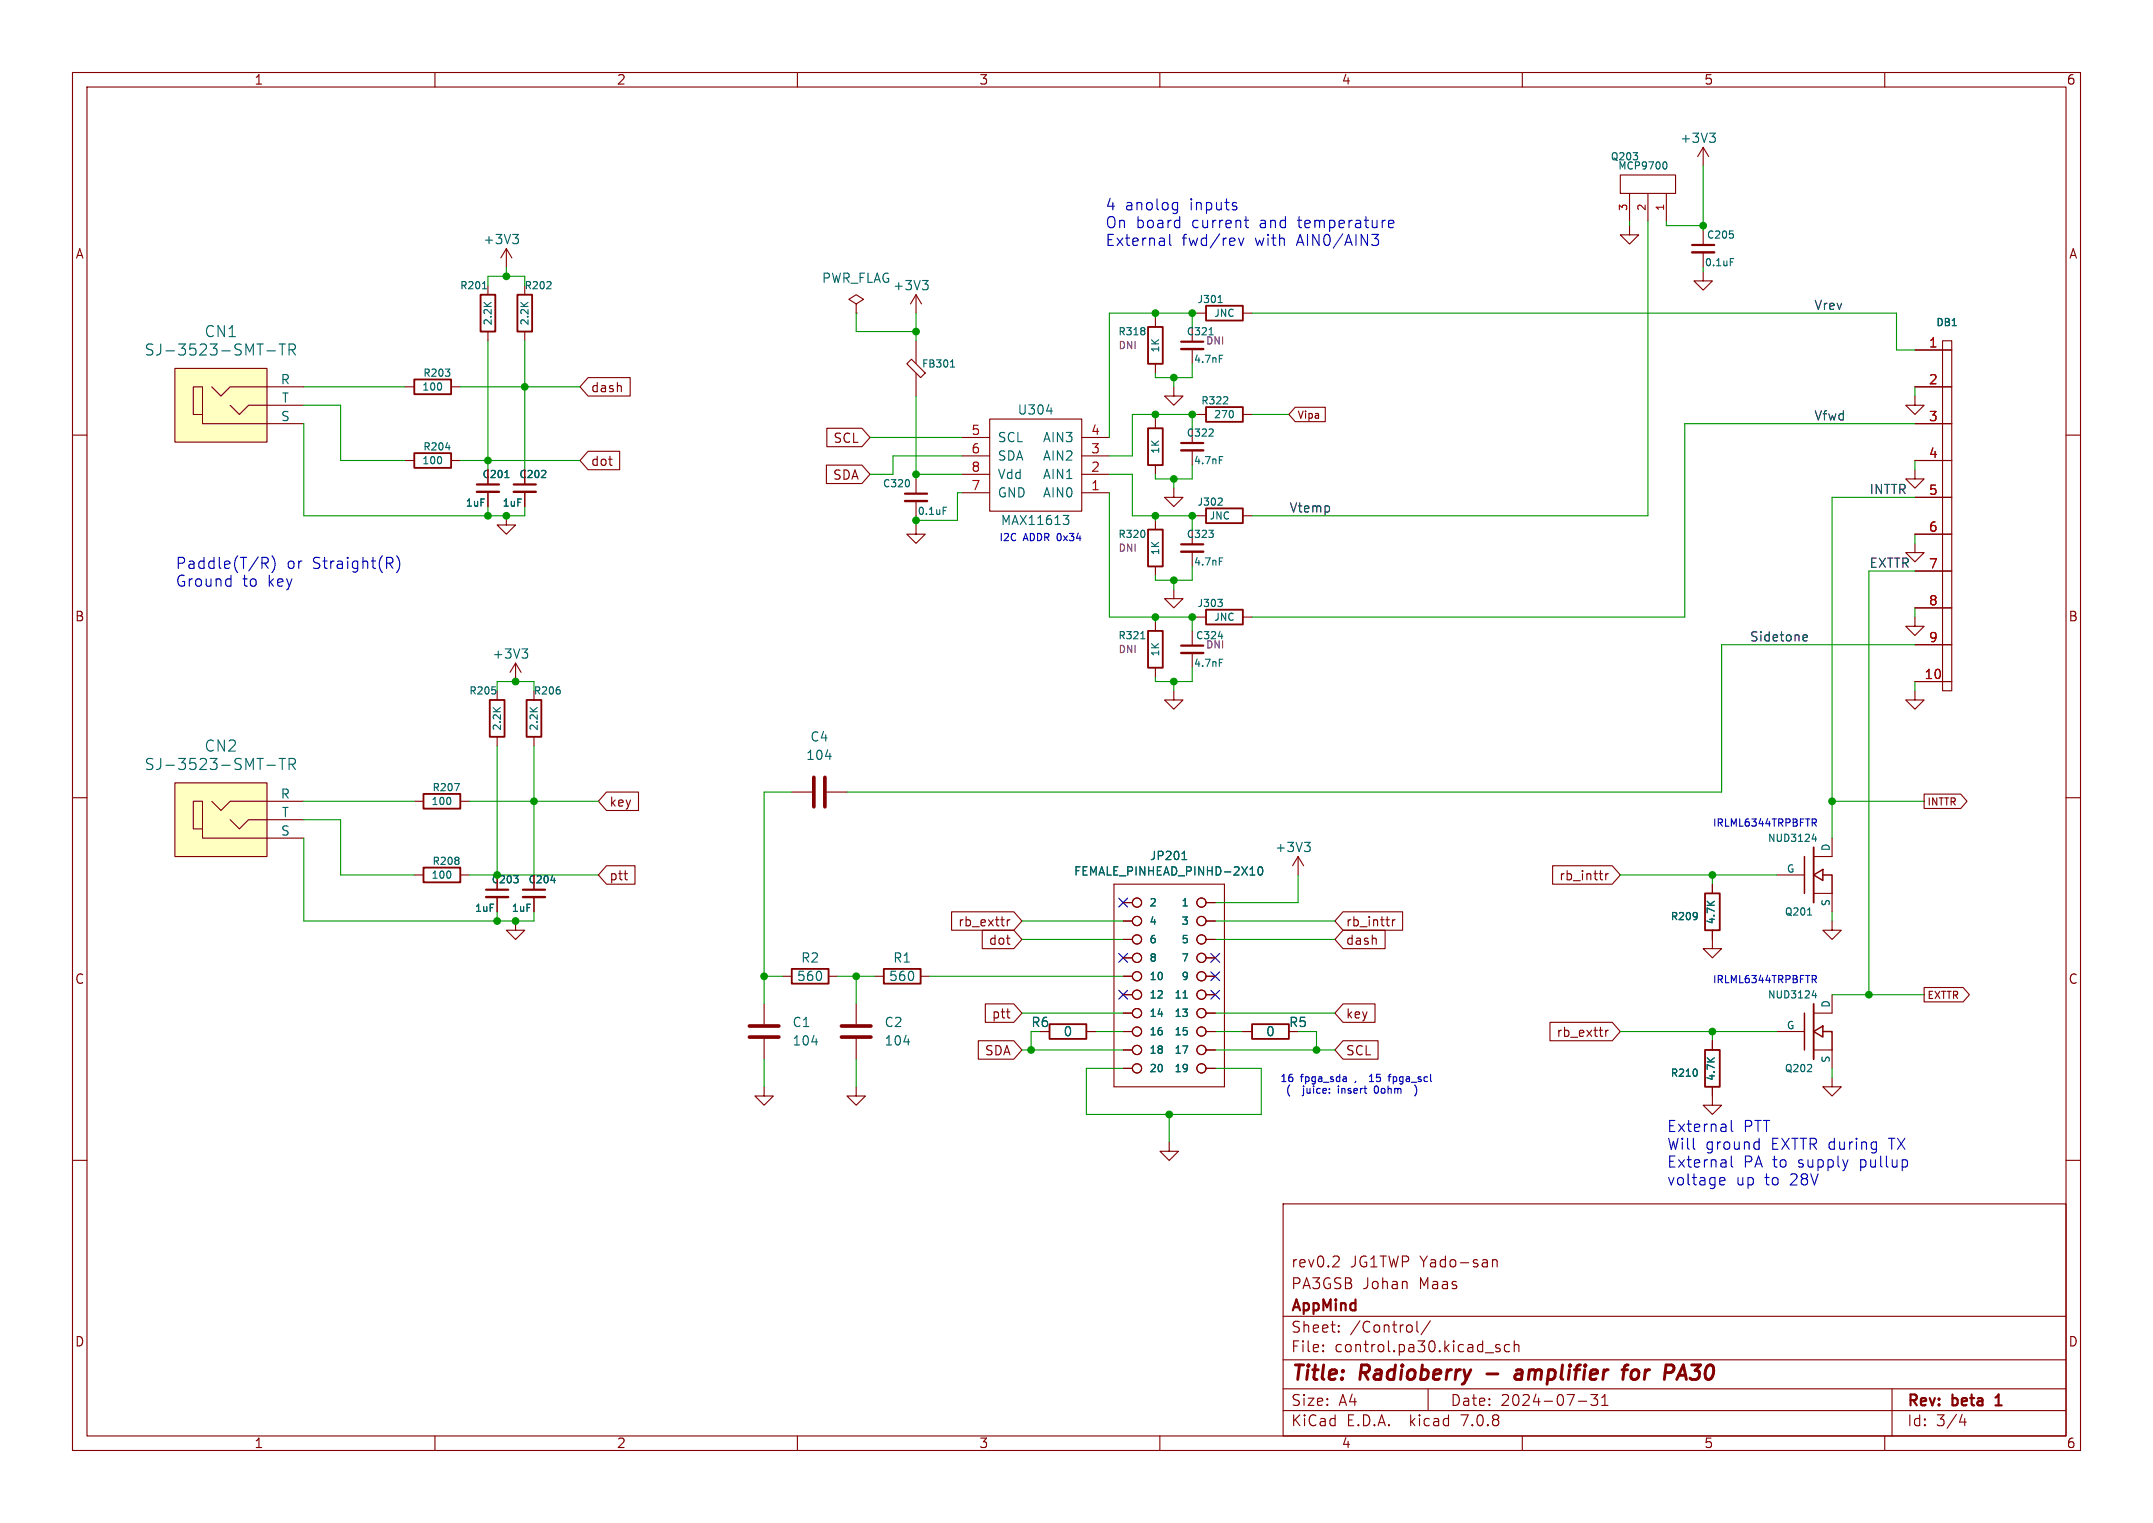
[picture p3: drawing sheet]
<svg xmlns="http://www.w3.org/2000/svg" width="297mm" height="210mm" viewBox="0 0 297 210" stroke-linecap="round" stroke-linejoin="round" font-family="sans-serif">
<g fill="none" stroke="#840000" stroke-width=".15">
<path d="M10 10h277v190h-277zM12 12h273v186h-273zM60 10v2M110 10v2M160 10v2M210 10v2M260 10v2M67.3 39.4v1.2M69.8 34.3l-.7 1.3M69.8 34.3v2.5M69.8 34.3l.8 1.3M72.4 39.4v1.2"/>
<path d="M223.5 24.1h7.6v2.6h-7.6zM224.8 31.1v1.3h-1.3l1.3 1.3 1.3-1.3h-1.3M224.8 26.7v3.8M227.3 26.7v3.8M229.9 26.7v3.8M234.9 37.5v1.2h-1.2l1.2 1.3 1.3-1.3h-1.3M234.9 20.3l-.7 1.3M234.9 20.3v2.6M234.9 31.8v2M234.9 34.8v2M234.9 20.3l.8 1.3M10 60h2"/>
<path d="M24.1 50.8h12.7v10.2h-12.7zM27.9 57.2h-1.2v-3.9h1.2v5.1h14M29.2 53.3l1.3 1.3 1.2-1.3h10.2M31.7 55.9l1.3 1.3 1.3-1.3h7.6M55.9 53.3h1.2M62.2 53.3h1.3M67.3 45.7v1.3M72.4 45.7v1.3M81.1 52.1h5.8v2.5h-5.8l-1.1-1.3zM114.1 59.1h4.8l1.1 1.2-1.1 1.3h-4.8zM118.1 41.9l1-.6-1-.7-1 .7 1 .6v1.3M118.1 43.2h.1"/>
<path d="M125.1 50.2l.6-.7 1.9 1.9-.6 .7zM126.4 40.6l-.8 1.3M126.4 40.6v2.6M126.4 47v3.1M126.4 51.5v3.1M126.4 40.6l.7 1.3M136.5 57.8h12.7v12.7h-12.7zM159.4 43.8v1.3M159.4 50.2v1.2M159.4 57.8v1.3M161.9 53.3v1.3h-1.2l1.2 1.3 1.3-1.3h-1.3M164.5 45.1v2"/>
<path d="M164.5 48.1v2.1M164.5 59.1v2M165.1 57.2h1.3M165.1 43.2h1.3M171.4 57.2h1.3M171.4 43.2h1.3M178.7 56.2h4.1v1.9h-4.1l-.9-.9zM264.2 54.6v1.3h1.2l-1.2 1.3-1.3-1.3h1.3M264.2 53.3h5M264.2 48.3h5M264.2 58.4h5M268 47h1.2v48.3h-1.2z"/>
<path d="M285 60h2M55.9 63.5h1.2M62.2 63.5h1.3M67.3 64.8v2M67.3 67.8v2.1M69.8 71.1v1.3h-1.2l1.2 1.3 1.3-1.3h-1.3M72.4 64.8v2M72.4 67.8v2.1M81.1 62.2h4.4v2.6h-4.4l-1.1-1.3zM114 64.1h4.9l1.1 1.3-1.1 1.3h-4.9zM126.4 72.4v1.3h-1.3l1.3 1.2 1.2-1.2h-1.2M126.4 66v2.1"/>
<path d="M126.4 69.1v2M132.7 67.9h3.8M132.7 65.4h3.8M132.7 62.9h3.8M132.7 60.3h3.8M149.2 67.9h3.8M149.2 65.4h3.8M149.2 62.9h3.8M149.2 60.3h3.8M159.4 64.1v1.3M159.4 71.8v1.2M159.4 78.1v1.3"/>
<path d="M161.9 67.3v1.3h-1.2l1.2 1.3 1.3-1.3h-1.3M164.5 62.1v2M164.5 73v2.1M164.5 76.1v2M165.1 71.1h1.3M171.4 71.1h1.3M264.2 64.8v1.2h1.2l-1.2 1.3-1.3-1.3h1.3M264.2 74.9v1.3h1.2l-1.2 1.3-1.3-1.3h1.3M264.2 63.5h5M264.2 68.6h5M264.2 73.7h5M264.2 78.7h5"/>
<path d="M68.6 95.3v1.2M71.1 91.4l-.7 1.3M71.1 91.4v2.6M71.1 91.4l.8 1.3M73.7 95.3v1.2M159.4 85.7v1.3M159.4 92.1v1.2M161.9 81.3v1.3h-1.2l1.2 1.2 1.3-1.2h-1.3M161.9 95.3v1.2h-1.2l1.2 1.3 1.3-1.3h-1.3M164.5 87v2M164.5 90v2.1M165.1 85.1h1.3"/>
<path d="M171.4 85.1h1.3M264.2 95.3v1.2h1.2l-1.2 1.3-1.3-1.3h1.3M264.2 85.1v1.3h1.2l-1.2 1.2-1.3-1.2h1.3M264.2 94h5M264.2 83.8h5M264.2 88.9h5M10 110h2M24.1 108h12.7v10.1h-12.7zM27.9 114.3h-1.2v-3.8h1.2v5.1h14M29.2 110.5l1.3 1.3 1.2-1.3h10.2M31.7 113l1.3 1.3 1.3-1.3h7.6M57.1 110.5h1.3"/>
<path d="M63.5 110.5h1.3M68.6 101.6v1.3M73.7 101.6v1.3M83.7 119.4h3.9v2.5h-3.9l-1.2-1.2zM83.7 109.2h4.4v2.6h-4.4l-1.2-1.3zM109.2 109.2h2.8M114 109.2h2.8M179.1 118.1l-.8 1.3M179.1 118.1v2.6M179.1 118.1l.7 1.3M214.2 119.4h8.2l1.1 1.3-1.1 1.2h-8.2zM252.7 115.6v2.5h-2.5"/>
<path d="M265.4 109.5h5.1l.8 1-.8 1h-5.1zM285 110h2M57.1 120.7h1.3M63.5 120.7h1.3M68.6 120.7v2M68.6 123.7v2M71.1 127v1.3h-1.3l1.3 1.2 1.3-1.2h-1.3M73.7 120.7v2M73.7 123.7v2M86.1 120.5h.5M86.4 121.3h.2M105.4 138.4v2.8"/>
<path d="M107.9 134.6h1.3M114.3 134.6h1.3M118.1 138.4v2.8M120.6 134.6h1.3M127 134.6h1.3M131.3 125.7h8.6l1.1 1.3-1.1 1.3h-8.6zM135.5 128.3h4.4l1.1 1.2-1.1 1.3h-4.4zM135.9 138.4h4l1.1 1.3-1.1 1.3h-4zM138.8 139.5h.5M139 126.8v.9M139.3 126.8l-.2 .1-.1 .2M153.7 121.9h15.2v28h-15.2z"/>
<path d="M154.9 139.7h1.3M154.9 124.5h1.3M154.9 134.6h1.3M154.9 137.2h1.3M154.9 127h1.3M154.9 129.5h1.3M154.9 132.1h1.3M166.4 139.7h1.2M166.4 124.5h1.2M166.4 134.6h1.2M166.4 137.2h1.2M166.4 127h1.2"/>
<path d="M166.4 129.5h1.2M166.4 132.1h1.2M185.3 138.4h4.4v2.6h-4.4l-1.2-1.3zM185.3 128.3h5.8v2.5h-5.8l-1.2-1.3zM185.3 125.7h8.2v2.6h-8.2l-1.2-1.3zM192.1 126.8v.9M192.5 126.8l-.3 .1-.1 .2M221.5 120.5v.8M221.9 120.5h-.3l-.1 .2M236.2 128.3v2.5h1.3l-1.3 1.3-1.3-1.3h1.3M236.2 121.9v1.3M245.1 120.7h3.8"/>
<path d="M250.2 123.2h2.5v2.5M252.7 127v1.3h1.3l-1.3 1.2-1.2-1.2h1.2M252.7 137.2v2.5h-2.5M265.4 136.2h5.4l.9 1-.9 1h-5.4zM10 160h2M105.4 149.9v1.2h-1.3l1.3 1.3 1.3-1.3h-1.3M105.4 143.3v2.8M118.1 149.9v1.2h-1.3l1.3 1.3 1.3-1.3h-1.3M118.1 143.3v2.8M135 143.5h4.9l1.1 1.3-1.1 1.3h-4.9zM139.2 140.4h.1M149.9 142.2h1.2"/>
<path d="M154.9 144.8h1.3M154.9 142.2h1.3M154.9 147.3h1.3M161.3 157.5v1.3h-1.3l1.3 1.2 1.3-1.2h-1.3M166.4 144.8h1.2M166.4 142.2h1.2M166.4 147.3h1.2M171.4 142.2h1.3M185.3 143.5h4.8v2.6h-4.8l-1.2-1.3zM213.8 141h8.6l1.1 1.2-1.1 1.3h-8.6zM221.5 142.1v.8M221.9 142.1h-.3l-.1 .2"/>
<path d="M236.2 149.9v2.5h1.3l-1.3 1.3-1.3-1.3h1.3M236.2 143.5v1.3M245.1 142.2h3.8M250.2 144.8h2.5v2.5M252.7 148.6v1.3h1.3l-1.3 1.2-1.2-1.2h1.2M285 160h2M177 166h108v32h-108zM184.1 173.2l.5 .1a.41 .41 0 0 1 .1 .5l-.9 .9h.9M205.9 173.7v1M205.9 173.8a.37 .37 0 0 1 .6 .1v.8M60 198v2M110 198v2"/>
<path d="M160 198v2M177 194.5h108M177 191.5h108M177 187.5h108M177 181.5h108M182.5 186.3h.1l-.1 .1M182.5 186.3v.1M182.5 185.5v.1M182.5 185.5h.1l-.1 .1M184.7 183.6v.1M184.7 183.6h-.1l.1 .1M184.7 182.8v.1"/>
<path d="M184.7 182.8h-.1l.1 .1M195.5 182.2v1.3l.2 .2M197 191.5v3M197.3 182.1l-1.3 2M206.9 185.5l-.4-.1-.2 .2 .1 .2 .5 .2 .1 .1-.1 .2-.2 .1-.4-.1M208.2 185.5l-.4-.1-.3 .3v.4l.2 .2 .1 .1 .4-.1M208.9 185.5a.37 .37 0 0 1 .6 .1v.8M208.9 184.9v1.5M210 198v2M217.7 193.2h1.2M220.4 192.3l-.5 .6a.41 .41 0 0 1 .5 .3v.3l-.2 .2-.5 .1-.2-.1M221 193.8h.8"/>
<path d="M221 192.7l.4-.4v1.5M260 198v2M261 191.5v6.5M270.7 195l-.4 1.1h.9M271 195.6v1"/>
<circle cx="156.8" cy="124.5" r=".63"/>
<circle cx="156.8" cy="127" r=".63"/>
<circle cx="156.8" cy="134.6" r=".63"/>
<circle cx="156.8" cy="132.1" r=".63"/>
<circle cx="156.8" cy="139.7" r=".63"/>
<circle cx="156.8" cy="137.2" r=".63"/>
<circle cx="156.8" cy="129.5" r=".63"/>
<circle cx="165.7" cy="124.5" r=".63"/>
<circle cx="165.7" cy="127" r=".63"/>
<circle cx="165.7" cy="132.1" r=".63"/>
<circle cx="165.7" cy="134.6" r=".63"/>
<circle cx="165.7" cy="137.2" r=".63"/>
<circle cx="165.7" cy="139.7" r=".63"/>
<circle cx="165.7" cy="129.5" r=".63"/>
<circle cx="156.8" cy="142.2" r=".63"/>
<circle cx="156.8" cy="147.3" r=".63"/>
<circle cx="156.8" cy="144.8" r=".63"/>
<circle cx="165.7" cy="147.3" r=".63"/>
<circle cx="165.7" cy="142.2" r=".63"/>
<circle cx="165.7" cy="144.8" r=".63"/>
</g>
<path d="M233.4 33.8h3.1M162.9 47.1h3.1M65.8 66.8h3M70.9 66.8h3M124.8 68.1h3.1M162.9 61.1h3.1M162.9 75.1h3.1M162.9 89h3.1M67.1 122.7h3M72.1 122.7h3.1M275.3 193.8h.8M275.4 192.6l-.1 .1" fill="none" stroke="#840000" stroke-width=".3"/>
<path d="M205.1 189.4h1.5M209.2 189l.2-.1 .5 .1M210 189.4h-.7a.4 .4 0 0 0-.3 .4 .4 .4 0 0 0 .2 .4l.7-.1M223.8 188.9h.7M224.6 188.2l-.4 .1-.1 .2-.2 1.7M225.8 188.9a.62 .62 0 0 0-.8 .4v.5v.2a.52 .52 0 0 0 .8 .1M231.6 189.6h.9M232.2 188.2l-.9 2" fill="none" stroke="#840000" stroke-width=".4"/>
<path d="M248.9 118.1v5.1M248.9 139.7v5.1M250.2 120.7l1.3-.8v1.5zM251.5 120.7h1.2v2.5M250.2 142.2l1.3-.7v1.5zM251.5 142.2h1.2v2.6" fill="none" stroke="#840000" stroke-width=".2"/>
<g fill="none" stroke="#840000" stroke-width=".25">
<path d="M57.1 52.3h5.1v2.1h-5.1zM66.3 40.6h2v5.1h-2zM71.4 40.6h2v5.1h-2zM158.4 45.1h2v5.1h-2zM158.4 59.1h2v5h-2zM166.4 56.1h5v2.1h-5zM166.4 42.2h5v2h-5zM57.1 62.5h5.1v2h-5.1zM158.4 73h2v5.1h-2zM166.4 70.1h5v2h-5zM67.6 96.5h2v5.1h-2zM72.6 96.5h2.1v5.1h-2.1z"/>
<path d="M158.4 87h2v5.1h-2zM166.4 84.1h5v2h-5zM58.4 109.5h5.1v2h-5.1zM58.4 119.6h5.1v2.1h-5.1zM250.2 116.8v7.7M109.2 133.6h5.1v2h-5.1zM121.9 133.6h5.1v2h-5.1zM235.2 123.2h2v5.1h-2zM250.2 138.4v7.7M144.8 141.2h5.1v2.1h-5.1zM172.7 141.2h5.1v2.1h-5.1zM235.2 144.8h2v5.1h-2z"/>
</g>
<g fill="none" stroke="#006464" stroke-width=".15">
<path d="M235.8 18.4h.8l-.4 .4M236.4 18.8l.2 .3v.3l-.2 .2M66.6 39.8h.5M70.7 32.3h.8l-.4 .5M71.3 32.8l.2 .3v.3l-.2 .2M75.9 38.9l.1 .1v.3l-.6 .5h.6M127.2 38.7h.8l-.4 .5M127.8 39.2l.2 .2v.3l-.2 .2M229.6 22.3a.53 .53 0 0 1 .4 .5 .53 .53 0 0 1-.4 .5M238.7 35.7h.5M239.1 32.3v.4M36.8 48.4h1.2"/>
<path d="M38.5 47.4h.9M38.9 47.4v1.6M39.9 48.2h.6a.41 .41 0 0 0 .3-.4 .41 .41 0 0 0-.3-.4h-.6v1.6M40.2 48.2l.5 .8M60.9 53v.6M61.4 50.9h.6l-.3 .4M62 51.4v.4M131.1 50.6h.6M131.3 49.8l.1-.2v1M144.4 56.7h.8M157.9 45.3v.2M157.9 45.7v.4"/>
<path d="M166.8 46.2h.6M167.3 59.2l.1 .1-.1 .3-.5 .5h.6M168 41.7h.6M168.2 49h.5M168.2 40.9l.1-.2v1M169.3 54.8l.1 .1-.1 .2-.6 .6h.7M170.1 56.8v.6M60.9 63.1v.7M61.5 61.7h.6M69.6 65.9h.6M75.2 64.9l.1 .2-.1 .2-.5 .6h.6M125.4 66.3v.6"/>
<path d="M130.1 69.9h.5M146.7 71.1h.7l-.4 .5 .4 .1v.4l-.2 .2h-.4M157.9 73.3v.6M166.8 73.1h.6l-.4 .4M167.3 73.6v.4M168.2 63h.5M168.2 76.9h.5M168.4 68.7l.2 .2v.2l-.6 .6h.6M68.3 95.2v.4M72 89.5h.8l-.4 .5M72.5 90l.3 .2v.3l-.3 .2M77.2 95.2v.4"/>
<path d="M157.4 88.1h.5M168 82.6h.6l-.3 .4M168.1 87.7h.6M168.2 90.9h.5M168.4 83l.2 .2v.2l-.2 .2M36.8 105.5h1.2M38.5 104.6h.9M38.9 104.6v1.5M39.9 105.4h.6a.41 .41 0 0 0 .3-.4 .41 .41 0 0 0-.3-.4h-.6v1.5M40.2 105.4l.5 .7M62.1 110.1v.7M62.7 108h.7l-.5 1"/>
<path d="M63.3 118.3v.2M63.3 118.7v.4M113.9 104.3h.8M163.1 118.5h.6M163.3 117.5l.1-.1v1.1M173.6 119.6l.2-.1a.61 .61 0 0 1 .4 .6 .61 .61 0 0 1-.4 .6l-.2-.1-.1-.4zM179.9 116.1h.8l-.4 .5M180.5 116.6l.2 .3v.3l-.2 .2M250 115.7h.6M250.5 115.4v.6M62.1 120.3v.6M70.9 120.7h.6l-.4 .4"/>
<path d="M71.4 121.2v.4M76 121.4h.6M163.2 137.6h.6M172.4 120.7h.7M234.1 125.9v.7M234.1 126.2v.1M249.3 126.2h.6M250 137.3h.6M250.5 136.9v.7M112 143.7h.8M124.7 143.7h.8M234.1 147.6v.6"/>
<path d="M249.3 147.8h.6M249.9 146.9v.3"/>
</g>
<g fill="#ffffc2" stroke="#ffffc2" stroke-width=".14">
<path d="M24.1 108h12.7v10.1h-12.7z"/>
<path d="M24.1 50.8h12.7v10.2h-12.7z"/>
</g>
<path d="M233.4 34.8h3.1M162.9 48.1h3.1M65.8 67.8h3M70.9 67.8h3M124.8 69.1h3.1M162.9 62.1h3.1M162.9 76.1h3.1M162.9 90h3.1M67.1 123.7h3M72.1 123.7h3.1" fill="none" stroke="#840000" stroke-width=".33"/>
<path d="M112.3 107.2v4.1M113.8 107.2v4.1M103.4 143h4M103.4 141.5h4M116.1 143h4M116.1 141.5h4" fill="none" stroke="#840000" stroke-width=".51"/>
<path d="M248.8 88.3h.5M248.8 87.6l.3-.1 .2 .1v.2l-.6 .2" fill="none" stroke="#0f0f0f" stroke-width=".15"/>
<g fill="none" stroke="#0000c2" stroke-width=".15">
<path d="M161.4 32.3v1.3l.2 .2M162 27.9l.4 .1M162.4 27.9v1.4M162.4 28.9h-.4M170.4 28.4l.2 .2v.3h-.2M170.4 27.9l.2 .1M170.9 32.8l.3 1 .4-1M171.7 30.4h.5M171.9 29.9v1.3v.1l.3 .1M190.2 32.3l-.5 .6a.41 .41 0 0 1 .5 .3v.4l-.2 .2h-.6M191.5 30.9l.8-.2-.1-.3h-.4l-.3 .2 .1 .7 .2 .1 .4-.1M31.7 79.8l.2 .1"/>
<path d="M31.9 79.3v1.5M36.1 76.9h.6a.41 .41 0 0 1 .3 .4 .41 .41 0 0 1-.3 .4h-.6M36.5 77.7l.5 .7M37.5 76.6a1.77 1.77 0 0 1 .1 2.3M53.7 77.7l.5 .7M53.9 76.9a.41 .41 0 0 1 .3 .4 .41 .41 0 0 1-.3 .4M54.7 76.6a1.75 1.75 0 0 1 0 2.4M31.9 80.8h-.2M250 112.9h.4l.2 .2-.1 .3h-.5M250.2 113.4l.4 .5M250 134.5h.4l.2 .2-.1 .3h-.5M250.2 135l.4 .5"/>
<path d="M179.8 151l-.2 .1M184.6 150.1v.6M185.6 148.5l.1 .1v.5M185.7 149.1h-.1M185.7 148.7l-.1 .1M188.9 149.1h.6M188.9 148.4l.3-.3v1M189.8 149.7a.57 .57 0 0 0 .1 1h.2l.1-.3M189.9 149.7l.2 .1 .1 .3M191.5 148.5h.4M191.9 148.1l-.3 .2M195.4 150v.7l-.2 .4"/>
<path d="M238.8 154.5v1.3l.2 .2M238.8 159.4v1.3l.2 .2M242.2 157.5h.5M242.7 157v1.5M242.7 158.4l-.5 .1M237.3 163.3l.1 .1 .5-.1M237.3 162.4h.4h.2l.1 .3-.8 .2"/>
</g>
<g fill="none" stroke="#009600" stroke-width=".15">
<path d="M67.3 39.4v-1.3h5.1v1.3M69.8 36.8v1.3M224.8 30.5v.6M227.3 30.5v40.6h-54.6M229.9 30.5v.6h5M234.9 22.9v8.9M234.9 36.8v.7M41.9 55.9h5.1v7.6h8.9M41.9 58.4v12.7h30.5v-1.2M41.9 53.3h14M63.5 53.3h16.5M67.3 47v17.8"/>
<path d="M72.4 47v17.8M118.1 43.2v2.5h8.3M126.4 43.2v3.8M126.4 54.6v11.4M159.4 43.2v.6M159.4 57.2v.6M161.9 52.1v1.2M164.5 43.2v1.9M164.5 50.2v1.9h-5.1v-.7M164.5 57.2v1.9M165.1 57.2h-8.9v5.7h-3.2M165.1 43.2h-12.1v17.1"/>
<path d="M172.7 57.2h5.1M172.7 43.2h88.9v5.1h2.6M264.2 53.3v1.3M264.2 58.4h-31.8v26.7h-59.7M63.5 63.5h16.5M67.3 69.9v1.2M120 60.3h12.7M126.4 71.1v1.3M126.4 65.4h6.3M132.7 62.9h-9.5v2.5h-3.2M132.7 67.9h-.6v3.9h-5.7M153 65.4h3.2v5.7h8.9"/>
<path d="M153 67.9v17.2h12.1M159.4 71.1v.7M161.9 66v1.3M164.5 64.1v1.9h-5.1v-.6M164.5 71.1v1.9M164.5 78.1v1.9h-5.1v-.6M264.2 78.7h-6.4v58.5M264.2 68.6h-11.5v47M264.2 63.5v1.3M264.2 73.7v1.2M68.6 95.3v-1.3h5.1v1.3M159.4 85.1v.6"/>
<path d="M161.9 80v1.3M161.9 94v1.3M164.5 85.1v1.9M164.5 92.1v1.9h-5.1v-.7M264.2 88.9h-26.7v20.3h-120.7M264.2 83.8v1.3M264.2 94v1.3M41.9 110.5h15.2M41.9 113h5.1v7.7h10.1M41.9 115.6v11.4h31.8v-1.3M64.8 110.5h17.7M68.6 102.9v17.8"/>
<path d="M73.7 102.9v17.8M109.2 109.2h-3.8v29.2M252.7 110.5h12.7M64.8 120.7h17.7M68.6 125.7v1.3M105.4 134.6h2.5M115.6 134.6h5M118.1 134.6v3.8M128.3 134.6h26.6M141 127h13.9M141 129.5h13.9M141 139.7h13.9"/>
<path d="M167.6 127h16.5M167.6 129.5h16.5M167.6 139.7h16.5M179.1 120.7v3.8h-11.5M223.5 120.7h21.6M236.2 120.7v1.2M252.7 125.7v1.3M252.7 137.2h12.7M105.4 146.1v3.8M118.1 146.1v3.8M141 144.8h13.9M142.2 142.2v2.6"/>
<path d="M151.1 142.2h3.8M154.9 147.3h-5v6.4h24.1v-6.4h-6.4M161.3 153.7v3.8M167.6 142.2h3.8M167.6 144.8h16.5M179.1 142.2h2.5v2.6M223.5 142.2h21.6M236.2 142.2v1.3M252.7 147.3v1.3"/>
</g>
<path d="M154.3 136.6l1.2 1.2M154.3 123.9l1.2 1.2M154.3 131.5l1.2 1.2M155.5 136.6l-1.2 1.2M155.5 123.9l-1.2 1.2M155.5 131.5l-1.2 1.2M167 136.6l1.2 1.2M167 131.5l1.2 1.2M167 134l1.2 1.2M168.2 136.6l-1.2 1.2M168.2 131.5l-1.2 1.2M168.2 134l-1.2 1.2" fill="none" stroke="#000084" stroke-width=".15"/>
<g fill="#009600" stroke="#009600" stroke-width=".15">
<circle cx="161.3" cy="153.7" r=".46"/>
<circle cx="181.6" cy="144.8" r=".46"/>
<circle cx="236.2" cy="142.2" r=".46"/>
<circle cx="161.9" cy="66" r=".46"/>
<circle cx="159.4" cy="85.1" r=".46"/>
<circle cx="161.9" cy="80" r=".46"/>
<circle cx="164.5" cy="71.1" r=".46"/>
<circle cx="159.4" cy="43.2" r=".46"/>
<circle cx="234.9" cy="31.1" r=".46"/>
<circle cx="257.8" cy="137.2" r=".46"/>
<circle cx="236.2" cy="120.7" r=".46"/>
<circle cx="252.7" cy="110.5" r=".46"/>
<circle cx="68.6" cy="127" r=".46"/>
<circle cx="71.1" cy="127" r=".46"/>
<circle cx="73.7" cy="110.5" r=".46"/>
<circle cx="68.6" cy="120.7" r=".46"/>
<circle cx="105.4" cy="134.6" r=".46"/>
<circle cx="126.4" cy="45.7" r=".46"/>
<circle cx="126.4" cy="65.4" r=".46"/>
<circle cx="126.4" cy="71.8" r=".46"/>
<circle cx="161.9" cy="94" r=".46"/>
<circle cx="142.2" cy="144.8" r=".46"/>
<circle cx="118.1" cy="134.6" r=".46"/>
<circle cx="69.8" cy="71.1" r=".46"/>
<circle cx="67.3" cy="71.1" r=".46"/>
<circle cx="71.1" cy="94" r=".46"/>
<circle cx="69.8" cy="38.1" r=".46"/>
<circle cx="72.4" cy="53.3" r=".46"/>
<circle cx="67.3" cy="63.5" r=".46"/>
<circle cx="164.5" cy="43.2" r=".46"/>
<circle cx="164.5" cy="57.2" r=".46"/>
<circle cx="161.9" cy="52.1" r=".46"/>
<circle cx="159.4" cy="57.2" r=".46"/>
<circle cx="159.4" cy="71.1" r=".46"/>
<circle cx="164.5" cy="85.1" r=".46"/>
</g>
<g font-size="2.8" fill="#840000">
<text x="178" y="190.9">Title:</text>
<text x="187.7" y="190.9">Radioberry</text>
<text x="210.7" y="190.9">amplifier</text>
<text x="226.3" y="190.9">for</text>
<text x="232.9" y="190.9">PA30</text>
</g>
<g font-size="2.1" fill="#0000c2">
<text x="152.4" y="29.1">4</text>
<text x="155.2" y="29.1">anolog</text>
<text x="164.2" y="29.1">inputs</text>
<text x="152.4" y="31.6">On board</text>
<text x="152.4" y="34">External</text>
<text x="163" y="34">fwd/rev</text>
<text x="164.5" y="31.6">current</text>
<text x="173.2" y="34">with</text>
<text x="173.9" y="31.6">and</text>
<text x="179.1" y="34">AIN0/AIN3</text>
<text x="179.4" y="31.6">temperature</text>
<text x="24.1" y="78.6">Paddle(T/R)</text>
<text x="24.1" y="81">Ground</text>
<text x="33.4" y="81">to</text>
<text x="37" y="81">key</text>
<text x="39.5" y="78.6">or</text>
<text x="43.2" y="78.6">Straight(R)</text>
<text x="229.9" y="156.2">External</text>
<text x="229.9" y="158.7">Will</text>
<text x="229.9" y="161.1">External</text>
<text x="235.2" y="158.7">ground</text>
<text x="240.5" y="156.2">PTT</text>
<text x="240.5" y="161.1">PA to</text>
<text x="244.4" y="158.7">EXTTR during</text>
<text x="248.2" y="161.1">supply</text>
<text x="256.8" y="161.1">pullup</text>
<text x="260.9" y="158.7">TX</text>
<text x="229.9" y="163.6">voltage</text>
<text x="239.5" y="163.6">up</text>
<text x="243.5" y="163.6">to</text>
<text x="247.1" y="163.6">28V</text>
</g>
<g font-size="2.1" fill="#006464">
<text x="28.1" y="46.7">CN1</text>
<text x="19.8" y="49.3">SJ-3523-SMT-TR</text>
<text x="19.8" y="106.4">SJ-3523-SMT-TR</text>
<text x="28.1" y="103.9">CN2</text>
</g>
<g font-size="2.1" fill="#840000">
<text x="178" y="178">PA3GSB</text>
<text x="178" y="175">rev0.2</text>
<text x="186.2" y="175">JG1TWP Yado-san</text>
<text x="187.9" y="178">Johan</text>
<text x="195.8" y="178">Maas</text>
<text x="178" y="184">Sheet:</text>
<text x="178" y="181.2">AppMind</text>
<text x="186.2" y="184">/Control/</text>
<text x="178" y="186.7">File:</text>
<text x="184.1" y="186.7">control.pa30.kicad_sch</text>
<text x="178" y="196.9">KiCad</text>
<text x="178" y="194.1">Size:</text>
<text x="184.7" y="194.1">A4</text>
<text x="185.7" y="196.9">E.D.A.</text>
<text x="194.6" y="196.9">kicad</text>
<text x="200" y="194.1">Date:</text>
<text x="201.8" y="196.9">7.0.8</text>
<text x="207" y="194.1">2024-07-31</text>
<text x="263" y="194.3">Rev:</text>
<text x="263" y="196.9">Id:</text>
<text x="267.1" y="196.9">3/4</text>
<text x="269.4" y="194.3">beta</text>
<text x="276" y="194.3">1</text>
</g>
<g font-size="1.8" fill="#840000">
<text x="35" y="11.9">1</text>
<text x="85" y="11.9">2</text>
<text x="135" y="11.9">3</text>
<text x="185" y="11.9">4</text>
<text x="235" y="11.9">5</text>
<text x="285" y="11.9">6</text>
<text x="10.3" y="35.9">A</text>
<text x="285.3" y="35.9">A</text>
<text x="81.4" y="54.3">dash</text>
<text x="81.4" y="64.5">dot</text>
<text x="114.9" y="61.3">SCL</text>
<text x="114.8" y="66.4">SDA</text>
<text x="10.3" y="85.9">B</text>
<text x="285.3" y="85.9">B</text>
<text x="84" y="111.4">key</text>
<text x="84" y="121.6">ptt</text>
<text x="215" y="121.6">rb_inttr</text>
<text x="132.1" y="128">rb_exttr</text>
<text x="136.3" y="130.5">dot</text>
<text x="185.6" y="130.5">dash</text>
<text x="185.6" y="128">rb_inttr</text>
<text x="10.3" y="135.9">C</text>
<text x="285.3" y="135.9">C</text>
<text x="136.7" y="140.7">ptt</text>
<text x="142.2" y="141.8">R6</text>
<text x="177.7" y="141.8">R5</text>
<text x="185.6" y="140.7">key</text>
<text x="214.6" y="143.2">rb_exttr</text>
<text x="135.8" y="145.7">SDA</text>
<text x="185.6" y="145.7">SCL</text>
<text x="10.3" y="185.9">D</text>
<text x="285.3" y="185.9">D</text>
<text x="35" y="199.9">1</text>
<text x="85" y="199.9">2</text>
<text x="135" y="199.9">3</text>
<text x="185" y="199.9">4</text>
<text x="235" y="199.9">5</text>
<text x="285" y="199.9">6</text>
</g>
<g font-size="1.8" fill="#006464">
<text x="231.7" y="19.9">+3V3</text>
<text x="66.6" y="33.9">+3V3</text>
<text x="113.3" y="39.2">PWR_FLAG</text>
<text x="123.1" y="40.2">+3V3</text>
<text x="38.6" y="53.1">R</text>
<text x="38.7" y="58.2">S</text>
<text x="38.8" y="55.6">T</text>
<text x="140.3" y="57.4">U304</text>
<text x="137.5" y="61.2">SCL</text>
<text x="137.5" y="63.7">SDA</text>
<text x="143.8" y="63.7">AIN2</text>
<text x="143.8" y="61.2">AIN3</text>
<text x="137.5" y="68.8">GND</text>
<text x="137.5" y="66.3">Vdd</text>
<text x="143.8" y="68.8">AIN0</text>
<text x="143.8" y="66.3">AIN1</text>
<text x="67.8" y="91">+3V3</text>
<text x="111.1" y="105">104</text>
<text x="111.7" y="102.5">C4</text>
<text x="38.6" y="110.2">R</text>
<text x="38.8" y="112.8">T</text>
<text x="38.7" y="115.3">S</text>
<text x="175.8" y="117.7">+3V3</text>
<text x="109.8" y="135.5">560</text>
<text x="110.4" y="132.9">R2</text>
<text x="122.5" y="135.5">560</text>
<text x="123.1" y="132.9">R1</text>
<text x="109.2" y="141.8">C1</text>
<text x="121.9" y="141.8">C2</text>
<text x="146.6" y="143.1">0</text>
<text x="174.6" y="143.1">0</text>
<text x="109.2" y="144.4">104</text>
<text x="121.9" y="144.4">104</text>
</g>
<g font-size="1.8" fill="#0f0f0f">
<text x="250.2" y="42.8">Vrev</text>
<text x="250.2" y="58.1">Vfwd</text>
<text x="177.8" y="70.8">Vtemp</text>
<text x="257.8" y="68.2">INTTR</text>
<text x="257.8" y="78.4">EXTTR</text>
<text x="241.3" y="88.6">Sidetone</text>
</g>
<g font-size="1.8" fill="#a90000">
<text x="266" y="48">1</text>
<text x="266" y="53.1">2</text>
<text x="266" y="58.2">3</text>
<text x="133.9" y="60.1">5</text>
<text x="133.9" y="62.6">6</text>
<text x="133.9" y="65.2">8</text>
<text x="150.4" y="65.2">2</text>
<text x="150.4" y="62.6">3</text>
<text x="150.4" y="60.1">4</text>
<text x="266" y="63.2">4</text>
<text x="133.9" y="67.7">7</text>
<text x="150.4" y="67.7">1</text>
<text x="266" y="68.3">5</text>
<text x="266" y="73.4">6</text>
<text x="266" y="78.5">7</text>
<text x="266" y="83.6">8</text>
<text x="266" y="88.6">9</text>
<text x="265.4" y="93.7">10</text>
</g>
<text font-size="1.7" fill="#006464" x="138" y="72.6">MAX11613</text>
<g font-size="1.6" fill="#006464">
<text x="158.5" y="118.8">JP201</text>
<text x="148.1" y="120.9">FEMALE_PINHEAD_PINHD-2X10</text>
</g>
<g font-size="1.4" fill="#006464">
<text x="222.1" y="22.3">Q203</text>
<text x="223.1" y="23.6">MCP9700</text>
<text x="235.4" y="33.1">C205</text>
<text x="63.4" y="40.1">R201</text>
<text x="72.3" y="40.1">R202</text>
<text x="165.1" y="42">J301</text>
<text x="235.1" y="36.9">0.1uF</text>
<text x="68" y="45" transform="rotate(-90 68 45)">2.2K</text>
<text x="73.1" y="45" transform="rotate(-90 73.1 45)">2.2K</text>
<text x="154.2" y="46.4">R318</text>
<text x="163.6" y="46.4">C321</text>
<text x="167.4" y="43.9">JNC</text>
<text x="267" y="45.2">DB1</text>
<text x="58.3" y="52.2">R203</text>
<text x="127.1" y="50.9">FB301</text>
<text x="160.1" y="48.7" transform="rotate(-90 160.1 48.7)">1K</text>
<text x="164.6" y="50.3">4.7nF</text>
<text x="58.1" y="54.1">100</text>
<text x="165.6" y="56">R322</text>
<text x="167.4" y="57.9">270</text>
<text x="58.1" y="64.2">100</text>
<text x="58.3" y="62.3">R204</text>
<text x="160.1" y="62.7" transform="rotate(-90 160.1 62.7)">1K</text>
<text x="163.6" y="60.4">C322</text>
<text x="164.6" y="64.2">4.7nF</text>
<text x="64.2" y="70.1">1uF</text>
<text x="66.4" y="66.1">C201</text>
<text x="69.2" y="70.1">1uF</text>
<text x="71.5" y="66.1">C202</text>
<text x="121.7" y="67.4">C320</text>
<text x="126.5" y="71.2">0.1uF</text>
<text x="165.1" y="69.9">J302</text>
<text x="166.8" y="71.8">JNC</text>
<text x="154.2" y="74.4">R320</text>
<text x="160.1" y="76.7" transform="rotate(-90 160.1 76.7)">1K</text>
<text x="163.6" y="74.4">C323</text>
<text x="164.6" y="78.2">4.7nF</text>
<text x="165.1" y="83.9">J303</text>
<text x="154.2" y="88.4">R321</text>
<text x="164.9" y="88.4">C324</text>
<text x="167.4" y="85.8">JNC</text>
<text x="64.6" y="96">R205</text>
<text x="73.5" y="96">R206</text>
<text x="160.1" y="90.6" transform="rotate(-90 160.1 90.6)">1K</text>
<text x="164.6" y="92.2">4.7nF</text>
<text x="69.3" y="100.9" transform="rotate(-90 69.3 100.9)">2.2K</text>
<text x="74.4" y="100.9" transform="rotate(-90 74.4 100.9)">2.2K</text>
<text x="59.4" y="111.2">100</text>
<text x="59.6" y="109.3">R207</text>
<text x="59.6" y="119.5">R208</text>
<text x="243.8" y="116.3">NUD3124</text>
<text x="252.5" y="117.5" transform="rotate(-90 252.5 117.5)">D</text>
<text x="59.4" y="121.4">100</text>
<text x="65.4" y="125.9">1uF</text>
<text x="67.7" y="122">C203</text>
<text x="70.5" y="125.9">1uF</text>
<text x="72.8" y="122">C204</text>
<text x="158.5" y="125.2">2</text>
<text x="162.9" y="125.2">1</text>
<text x="246.4" y="120.4">G</text>
<text x="252.5" y="125.1" transform="rotate(-90 252.5 125.1)">S</text>
<text x="158.5" y="127.7">4</text>
<text x="158.5" y="130.3">6</text>
<text x="162.9" y="127.7">3</text>
<text x="162.9" y="130.3">5</text>
<text x="230.4" y="127.1">R209</text>
<text x="236.8" y="127.6" transform="rotate(-90 236.8 127.6)">4.7K</text>
<text x="246.1" y="126.5">Q201</text>
<text x="158.5" y="135.4">10</text>
<text x="158.5" y="137.9">12</text>
<text x="158.5" y="132.8">8</text>
<text x="161.9" y="137.9">11</text>
<text x="162.9" y="132.8">7</text>
<text x="162.9" y="135.4">9</text>
<text x="243.8" y="137.9">NUD3124</text>
<text x="158.5" y="140.4">14</text>
<text x="158.5" y="143">16</text>
<text x="161.9" y="140.4">13</text>
<text x="161.9" y="143">15</text>
<text x="246.4" y="142">G</text>
<text x="252.5" y="139.1" transform="rotate(-90 252.5 139.1)">D</text>
<text x="158.5" y="145.5">18</text>
<text x="158.5" y="148.1">20</text>
<text x="161.9" y="145.5">17</text>
<text x="161.9" y="148.1">19</text>
<text x="230.4" y="148.7">R210</text>
<text x="236.8" y="149.1" transform="rotate(-90 236.8 149.1)">4.7K</text>
<text x="246.1" y="148">Q202</text>
<text x="252.5" y="146.7" transform="rotate(-90 252.5 146.7)">S</text>
</g>
<g font-size="1.4" fill="#a90000">
<text x="224.5" y="29.2" transform="rotate(-90 224.5 29.2)">3</text>
<text x="227.1" y="29.2" transform="rotate(-90 227.1 29.2)">2</text>
<text x="229.6" y="29.2" transform="rotate(-90 229.6 29.2)">1</text>
</g>
<g font-size="1.4" fill="#840084">
<text x="166.3" y="47.7">DNI</text>
<text x="154.2" y="48.3">DNI</text>
<text x="154.2" y="76.3">DNI</text>
<text x="166.3" y="89.6">DNI</text>
<text x="154.2" y="90.3">DNI</text>
</g>
<g font-size="1.4" fill="#840000">
<text x="178.9" y="57.9">Vipa</text>
<text x="265.8" y="111.3">INTTR</text>
<text x="265.8" y="138">EXTTR</text>
</g>
<g font-size="1.4" fill="#0000c2">
<text x="137.8" y="74.7">I2C</text>
<text x="141.2" y="74.7">ADDR 0x34</text>
<text x="236.2" y="114.1">IRLML6344TRPBFTR</text>
<text x="236.2" y="135.6">IRLML6344TRPBFTR</text>
<text x="176.5" y="149.3">16</text>
<text x="179.5" y="149.3">fpga_sda</text>
<text x="187.1" y="149.3">,</text>
<text x="189.7" y="149.3">15</text>
<text x="192.6" y="149.3">fpga_scl</text>
<text x="177.5" y="150.9">(</text>
<text x="180.3" y="150.9">juice:</text>
<text x="185.3" y="150.9">insert</text>
<text x="190.6" y="150.9">0ohm</text>
</g>
</svg>
